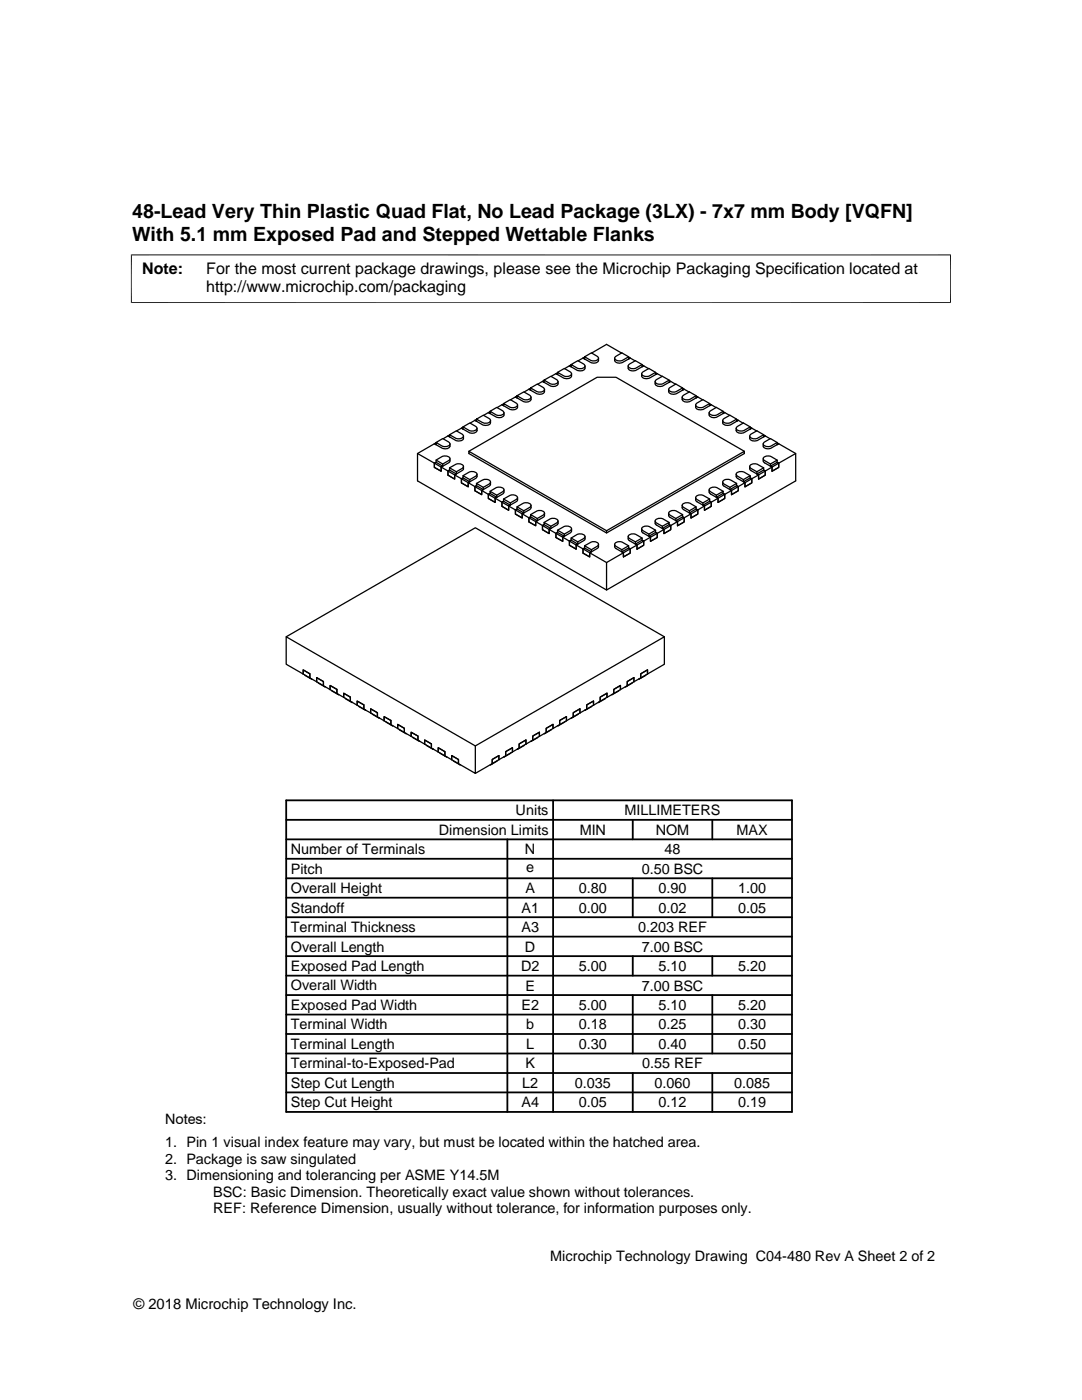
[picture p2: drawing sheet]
<svg xmlns="http://www.w3.org/2000/svg" width="216mm" height="279mm" viewBox="0 0 216 279" stroke-linecap="round" stroke-linejoin="round" font-family="sans-serif">
<g fill="none" stroke="#000" stroke-width=".25">
<path d="M103.2 79l1.1 .7a1.42 1.42 0 0 0 1.6-.2v-.3l-.2-.3-1.2-.7-1.3 .8v.4l-.4-.2 .4-.2M105.9 77.4l1.1 .7a1.37 1.37 0 0 0 1.6-.2v-.3l-.2-.3-1.2-.7-1.3 .8v.5l-.4-.2 .4-.2M106 79.2v.5a1.12 1.12 0 0 1-1.7 .4l-1.5-.9-.9 .6M108.6 75.9l1.1 .6a1.38 1.38 0 0 0 1.6-.1v-.3l-.2-.3-1.2-.7-1.3 .8v.4l-.4-.2 .4-.2M108.6 77.7v.4a1.12 1.12 0 0 1-1.6 .4l-1.5-.8-.9 .5M111.3 74.3l1.1 .7a1.11 1.11 0 0 0 1.6-.5l-.2-.3-1.2-.7-1.3 .8v.4l-.4-.1 .4-.2M111.4 76.2v.4a1.13 1.13 0 0 1-1.7 .4l-1.5-.9-.9 .6M114 72.7l1.1 .7a1.4 1.4 0 0 0 1.6-.2v-.2l-.2-.4-1.2-.6-1.3 .7v.5l-.4-.2 .4-.2M114 74.6v.4a1.13 1.13 0 0 1-1.6 .4l-1.5-.8-.9 .5M116.6 71.2l1.2 .7a1.36 1.36 0 0 0 1.6-.2v-.3l-.3-.3-1.1-.7-1.4 .8v.4l-.3-.1 .3-.2M116.7 73v.5a1.13 1.13 0 0 1-1.6 .4l-1.5-.9-1 .6M119.4 71.5v.4a1.09 1.09 0 0 1-1.6 .4l-1.5-.8-.9 .5"/>
<path d="M122.6 71.5v.4a1.12 1.12 0 0 0 1.7 .4l1.5-.8 .9 .5M124 70.5l-3-1.8-3 1.8M125.3 73a.89 .89 0 0 0 .4 .9 .89 .89 0 0 0 1 .1l1.7-1 1 .6M125.4 71.2l-1.1 .7a1.37 1.37 0 0 1-1.6-.2v-.3l.2-.3 1.2-.7 1.3 .8v.4l.4-.1-.4-.2M128 74.6v.4a1.12 1.12 0 0 0 1.7 .4l1.4-.8 1 .5M128.1 72.7l-1.1 .7a1.35 1.35 0 0 1-1.6-.2v-.2l.2-.4 1.2-.6 1.3 .7v.5l.3-.2-.3-.2M130.7 76.2v.4a1.12 1.12 0 0 0 1.7 .4l1.4-.9 1 .6M130.8 74.3l-1.1 .7a1.37 1.37 0 0 1-1.6-.2l-.1-.3 .3-.3 1.2-.7 1.3 .8v.4l.3-.1-.3-.2M133.4 77.7v.4a1.14 1.14 0 0 0 1.6 .4l1.5-.8 1 .5M133.5 75.9l-1.1 .6a1.12 1.12 0 0 1-1.7-.4l.3-.3 1.2-.7 1.3 .8v.4l.3-.2-.3-.2M136.1 79.2v.5a1.12 1.12 0 0 0 1.7 .4l1.4-.9 1 .6M136.2 77.4l-1.2 .7a1.31 1.31 0 0 1-1.5-.2l-.1-.3 .3-.3 1.2-.7 1.3 .8v.5l.3-.2-.3-.2"/>
<path d="M138.9 79l-1.1 .7a1.45 1.45 0 0 1-1.6-.2l-.1-.3 .3-.3 1.2-.7 1.3 .8v.4l.3-.2-.3-.2M83.3 90.5l3.4 1.9v.9l1.3 .7v-.8l1.4 .8v.8l1.3 .8v-.8l1.4 .7v.9l1.3 .8v-.9l1.4 .8v.8l1.3 .8v-.8l1.4 .8v.8l1.3 .8v-.9l1.4 .8v.8l1.3 .8v-.8l1.3 .8v.8l1.4 .8v-.8l1.3 .7v.9l1.4 .7v-.8l1.3 .8v.8l1.4 .8v-.8l1.3 .7v.9l1.4 .7v-.8l1.3 .8v.8l1.4 .8v-.8l1.3 .7v.9l1.4 .7v-.8l3.3 2M86.7 92.4l.3-.1 1.3 .7-.3 .2zM87 91.8l1.2-.7a1.43 1.43 0 0 1 1.5 .2l.1 .3-.3 .3-1.2 .7M87 88.3l1.2 .7a1.41 1.41 0 0 0 1.5-.2l.1-.3-.3-.3-1.2-.7-1.3 .8v.5l-.3-.2 .3-.2M89.4 94l.3-.2 1.4 .8-.4 .2zM89.7 93.4l1.2-.7a1.35 1.35 0 0 1 1.5 .2l.1 .3-.3 .3-1.1 .6M89.7 86.8l1.2 .6a1.35 1.35 0 0 0 1.5-.2l.1-.2-.3-.4-1.1-.6-1.4 .8v.4l-.3-.2 .3-.2M89.8 91.5l-.2 .8-1.6 .9v.8l-1.3-.7v-.9l.3-.1v-.5l1.3 .8v.4M89.8 88.6v.4a1.11 1.11 0 0 1-1.6 .4l-1.5-.8-3.4 1.9v5.5l37.7 21.8M92.1 95.5l.3-.1 1.3 .7-.3 .2zM92.4 94.9l1.2-.6a1.38 1.38 0 0 1 1.5 .1l.1 .3-.3 .3-1.2 .7"/>
<path d="M92.4 85.2l1.2 .7a1.38 1.38 0 0 0 1.5-.2l.1-.3-.3-.3-1.2-.7-1.3 .8v.4l-.3-.2 .3-.1M92.5 87v.5a1.1 1.1 0 0 1-1.6 .4l-1.5-.9-1 .6M92.5 93.1v.5l-.2 .2-1.6 1v.8l-1.3-.8v-.8l.3-.2v-.4l1.4 .7v.5M93.6 90.1l25.5-14.8h3.8l25.6 14.8M94.8 97.1l.3-.2 1.3 .8-.3 .2zM95.1 96.5l1.1-.7a1.11 1.11 0 0 1 1.7 .5l-.3 .3-1.2 .7M95.1 83.7l1.1 .6a1.13 1.13 0 0 0 1.7-.4l-.3-.4-1.2-.6-1.3 .8v.4l-.3-.2 .3-.2M95.2 94.7l-.2 .7-1.6 .9v.9l-1.3-.8v-.9l.3-.1v-.5l1.3 .8v.4M95.2 85.5v.4a1.13 1.13 0 0 1-1.6 .4l-1.5-.9-1 .6M97.5 98.7l.3-.2 1.3 .8-.3 .1zM97.8 98l1.1-.6a1.43 1.43 0 0 1 1.6 .1l.1 .3-.3 .3-1.2 .7M97.8 82.1l1.1 .7a1.43 1.43 0 0 0 1.6-.2l.1-.3-.3-.3-1.2-.7-1.3 .8v.4l-.3-.2 .3-.2"/>
<path d="M97.9 83.9v.4a1.12 1.12 0 0 1-1.7 .5l-1.4-.9-1 .6M97.9 96.2l-.1 .7-1.7 1v.8l-1.3-.8v-.8l.3-.2v-.4l1.3 .8v.4M100.5 80.5l1.1 .7a1.3 1.3 0 0 0 1.6-.2l.1-.3-.3-.3-1.2-.6-1.3 .7v.5l-.3-.2 .3-.2M100.5 99.6l1.1-.7a1.07 1.07 0 0 1 1.7 .5l-1.5 1M100.6 82.4v.4a1.12 1.12 0 0 1-1.7 .4l-1.4-.9-1 .6M100.6 97.8l-.2 .7-1.6 .9v.9l-1.3-.8v-.8l.3-.2v-.5l1.3 .8v.5M103.3 99.3v.6l-.2 .2-1.6 .9v.8l-1.3-.8v-.8l.3-.2v-.4l1.3 .8v.4M103.3 80.8v.5a1.14 1.14 0 0 1-1.7 .3l-1.4-.8-1 .5M138.8 80.8v.5a1.14 1.14 0 0 0 1.6 .3l1.5-.8 1 .5M138.8 99.3v.5l.2 .3 1.6 .9v.8l1.3-.8v-.8l-.3-.2v-.4l-1.3 .8v.4M141.5 97.8l.1 .6 1.7 1v.9l1.3-.8v-.8l-.3-.2v-.5l-1.4 .8v.5M141.5 82.4v.4a1.13 1.13 0 0 0 1.6 .4l1.5-.9 1 .6"/>
<path d="M141.6 99.6l-1.2-.7a1.09 1.09 0 0 0-1.6 .5l.3 .3 1.2 .7M141.6 80.5l-1.2 .7a1.33 1.33 0 0 1-1.5-.2l-.1-.3 .3-.3 1.2-.6 1.3 .7v.5l.3-.2-.3-.2M142.9 99.3l1.4-.8 .3 .2-1.3 .7zM144.2 96.2v.5l.2 .3 1.6 .9v.8l1.3-.8v-.8l-.3-.2v-.4l-1.4 .8v.4M144.2 83.9v.4a1.12 1.12 0 0 0 1.6 .5l1.5-.9 1 .6M144.3 82.1l-1.2 .7a1.38 1.38 0 0 1-1.5-.2l-.1-.3 .3-.3 1.1-.7 1.4 .8v.4l.3-.2-.3-.2M144.3 98l-1.2-.6a1.38 1.38 0 0 0-1.5 .2l-.1 .2 .3 .3 1.1 .7M145.6 97.7l1.4-.8 .3 .2-1.3 .8zM146.9 85.5v.4a1.12 1.12 0 0 0 1.6 .4l1.5-.9 1 .6M146.9 94.7v.4l.2 .3 1.6 .9v.9l1.3-.8v-.9l-.3-.1v-.5l-1.4 .8v.4M147 96.5l-1.2-.7a1.2 1.2 0 0 0-1.6 .3l.3 .5 1.1 .7M147 83.7l-1.2 .6a1.09 1.09 0 0 1-1.6-.5l.3-.3 1.1-.6 1.4 .8v.4l.3-.2-.3-.2"/>
<path d="M148.3 96.1l1.4-.7 .3 .1-1.3 .8zM149.6 93.1l.1 .7 1.7 1v.8l1.3-.8v-.8l-.3-.2v-.4l-1.4 .7v.5M149.6 87v.5a1.13 1.13 0 0 0 1.6 .4l1.5-.9 1 .6M149.7 85.2l-1.2 .7a1.43 1.43 0 0 1-1.5-.2l-.1-.3 .3-.3 1.1-.7 1.4 .8v.4l.3-.2-.3-.1M149.7 94.9l-1.2-.6a1.43 1.43 0 0 0-1.5 .1l-.1 .3 .3 .3 1.1 .7M151 94.6l1.4-.8 .3 .2-1.3 .8zM151 86l-1.1 .6-.3 .4a1.02 1.02 0 0 0 1.6 .4l1.2-.6M151 86l1.4 .8v.4l.3-.2-.3-.2M152.3 88.6v.4a1.11 1.11 0 0 0 1.6 .4l1.5-.8 3.4 1.9v5.5l-37.8 21.8v-5.5l3.4-2v.8l1.4-.7v-.9l1.3-.7v.8l1.3-.8v-.8l1.4-.8v.8l1.3-.7v-.9l1.4-.7v.8l1.3-.8v-.8l1.4-.8v.8l1.3-.7v-.9M152.3 91.5v.6l.2 .2 1.6 .9v.8l1.3-.7v-.9l-.3-.1v-.5l-1.4 .8v.4M152.4 93.4l-1.2-.7a1.37 1.37 0 0 0-1.5 .2l-.1 .3 .3 .3 1.1 .6M153.7 93l1.4-.7 .3 .1-1.3 .8z"/>
<path d="M155.1 88.3l-1.2 .7a1.36 1.36 0 0 1-1.6-.2v-.3l.3-.3 1.1-.7 1.4 .8v.5l.3-.2-.3-.2M155.1 91.8l-1.2-.7a1.37 1.37 0 0 0-1.6 .2v.3l.3 .3 1.1 .7M158.8 90.5l-3.4 1.9v.9l-1.3 .7v-.8l-1.4 .8v.8l-1.3 .8v-.8l-1.4 .7v.9l-1.3 .8v-.9l-1.4 .8v.8l-1.3 .8v-.8l-1.4 .8v.8l-1.3 .8v-.9l-1.4 .8v.8l-1.3 .8v-.8l-1.4 .8v.8l-1.3 .8v-.8l-1.4 .7M100.2 100.2l.3-.2 1.3 .8-.3 .2zM102.8 101.8l.4-.2 1.3 .8-.3 .2zM103.2 101.2l1.1-.7a1.41 1.41 0 0 1 1.6 .2l.1 .2-.3 .4-1.2 .6M105.5 103.3l.4-.2 1.3 .8-.3 .2zM105.9 102.7l1.1-.7a1.35 1.35 0 0 1 1.6 .2v.3l-.2 .3-1.2 .7M106 100.9l-.2 .7-1.6 1v.8l-1.4-.8v-.8l.4-.2v-.4l1.3 .7v.5M108.2 104.9l.4-.2 1.3 .8-.3 .2zM108.6 104.3l1.1-.7a1.38 1.38 0 0 1 1.6 .2v.3l-.2 .3-1.2 .6M108.6 102.4l-.1 .8-1.6 .9v.8l-1.4-.7v-.9l.4-.2v-.4l1.3 .8v.4"/>
<path d="M110.9 106.4l.4-.1 1.3 .7-.3 .2zM111.3 105.8l1.1-.6a1.34 1.34 0 0 1 1.6 .1v.3l-.2 .3-1.2 .7M111.4 104l-.2 .7-1.6 1v.8l-1.4-.8v-.8l.4-.2v-.4l1.3 .7v.5M113.6 108l.4-.2 1.3 .8-.3 .2zM114 107.4l1.1-.7a1.4 1.4 0 0 1 1.6 .2v.3l-.2 .3-1.2 .6M114 105.5v.6l-.1 .2-1.6 .9v.8l-1.4-.7v-.9l.4-.1v-.5l1.3 .8v.4M116.3 109.5l.3-.1 1.4 .7-.3 .2zM116.6 108.9l1.2-.6a1.09 1.09 0 0 1 1.6 .4l-1.4 1M116.7 107.1l-.1 .7-1.6 1v.8l-1.4-.8v-.8l.4-.2v-.4l1.3 .7v.5M119.4 108.6v.6l-.1 .2-1.6 .9v.8l-1.4-.7v-.9l.3-.1v-.5l1.4 .8v.4M121 105.9l-27.4-15.8v.4l27.4 15.9 27.5-15.9v-.4l-27.5 15.8v.5M122.6 108.6l.1 .6 .1 .2 1.6 .9v.8l1.4-.7v-.9l-.4-.1v-.5l-1.3 .8v.4"/>
<path d="M124.1 110.1l1.3-.7 .4 .1-1.4 .8zM125.3 107.1l.1 .7 1.7 1v.8l1.3-.8v-.8l-.3-.2v-.4l-1.3 .7v.5M125.4 108.9l-1.1-.6a1.1 1.1 0 0 0-1.6 .4l.2 .3 1.2 .7M126.8 108.6l1.3-.8 .3 .2-1.3 .8zM128 105.5v.6l.2 .2 1.6 .9v.8l1.3-.7v-.9l-.3-.1v-.5l-1.3 .8v.4M128.1 107.4l-1.1-.7a1.35 1.35 0 0 0-1.6 .2v.3l.2 .3 1.2 .6M129.5 107l1.3-.7 .3 .1-1.3 .8zM130.7 104l.1 .7 1.7 1v.8l1.3-.8v-.8l-.3-.2v-.4l-1.3 .7v.5M130.8 105.8l-1.1-.6a1.36 1.36 0 0 0-1.6 .1l-.1 .3 .3 .3 1.2 .7M132.2 105.5l1.3-.8 .3 .2-1.3 .8zM133.4 102.4v.5l.2 .3 1.6 .9v.8l1.3-.7v-.9l-.3-.2v-.4l-1.3 .8v.4M133.5 104.3l-1.1-.7a1.39 1.39 0 0 0-1.6 .2l-.1 .3 .3 .3 1.2 .6"/>
<path d="M134.9 103.9l1.3-.8 .3 .2-1.3 .8zM136.1 100.9v.5l.2 .2 1.6 1v.8l1.3-.8v-.8l-.3-.2v-.4l-1.3 .7v.5M136.2 102.7l-1.2-.7a1.3 1.3 0 0 0-1.5 .2l-.1 .3 .3 .3 1.2 .7M137.6 102.4l1.3-.8 .3 .2-1.3 .8zM138.9 101.2l-1.1-.7a1.44 1.44 0 0 0-1.6 .2l-.1 .2 .3 .4 1.2 .6M140.3 100.8l1.3-.8 .3 .2-1.3 .8zM57.1 127.1l37.7-21.8 37.8 21.8M60.5 134.5v-.8l1.3 .8v.8M60.5 134.5l1.3 .8M60.5 134.5l-3.4-1.9v-5.5l37.7 21.8v5.4l-3.3-1.9M60.8 134.7l1.4 .8M61.8 135.3l1.4 .8"/>
<path d="M62.2 135.5h.1M63.2 136.1v-.9l1.3 .8v.8M63.2 136.1l1.3 .7M63.5 136.2l1.4 .8M64.5 136.8l1.4 .8M64.9 137.1h.1M65.9 137.6v-.8l1.3 .8v.8M65.9 137.6l1.3 .8M66.2 137.8l1.3 .8M67.2 138.4l1.4 .8M67.6 138.6h-.1M68.6 139.2v-.9l1.3 .8v.9"/>
<path d="M68.6 139.2l1.3 .8M68.9 139.4l1.3 .7M69.9 140l1.4 .7M119.8 140l-1.4 .7M120.8 139.4l-1.4 .7M121.1 139.2v-.9l-1.3 .8v.9M121.1 139.2l-1.3 .8M122.1 138.6h.1M122.5 138.4l-1.4 .8M123.5 137.8l-1.4 .8M123.8 137.6v-.8l-1.3 .8v.8M123.8 137.6l-1.3 .8"/>
<path d="M124.8 137.1h.1M125.2 136.8l-1.4 .8M126.2 136.2l-1.4 .8M126.5 136.1v-.9l-1.3 .8v.8M126.5 136.1l-1.3 .7M127.5 135.5h.1M127.8 135.3l-1.3 .8M128.9 134.7l-1.4 .8M129.2 134.5v-.8l-1.4 .8v.8M129.2 134.5l-1.4 .8M129.2 134.5l3.4-1.9v-5.5l-37.8 21.8M70.3 140.2h-.1"/>
<path d="M71.3 140.7v-.8l1.3 .8v.8M71.3 140.7l1.3 .8M71.6 140.9l1.3 .8M72.6 141.5l1.4 .8M73 141.7l-.1 .1M74 142.3v-.8l1.3 .7v.9M74 142.3l1.3 .8M74.3 142.5l1.3 .8M75.3 143.1l1.3 .7M75.7 143.3h-.1M76.6 143.8l1.4 .8M76.6 143.8v-.8l1.4 .8v.8"/>
<path d="M77 144l1.3 .8M78 144.6l1.4 .8M78.4 144.8l-.1 .1M79.4 145.4v-.8l1.3 .8v.8M79.4 145.4l1.3 .8M79.7 145.6l1.3 .8M80.7 146.2l1.3 .8M81.1 146.4h-.1M82 147v-.9l1.4 .8v.8M82 147l1.4 .7M82.4 147.1l1.3 .8M83.4 147.7l1.3 .8"/>
<path d="M83.8 148h-.1M84.7 148.5l2.7 1.6M84.7 147.7v.8v-.8l1.4 .8v.8v-.8zM85.1 148.7l1.3 .8M86.5 149.5h-.1M87.4 150.1v-.9l1.4 .8v.8M87.4 150.1l1.4 .7M87.8 150.2l1.3 .8M88.8 150.8l2.7 1.6M89.2 151.1h-.1M90.1 150.8v.8v-.8l1.4 .8v.8v-.8zM90.4 151.8l1.4 .8"/>
<path d="M91.8 152.6v.1M97.8 152.6l.1 .1M98.2 152.4l-3.4 1.9M99.2 151.8l-1.3 .8M99.5 151.6v-.8l-1.3 .8v.8M99.5 151.6l-1.3 .8M100.5 151.1h.1M100.9 150.8l-1.4 .8M101.9 150.2l-1.3 .8M102.3 150.1v-.9l-1.4 .8v.8M102.3 150.1l-1.4 .7M103.2 149.5h.1"/>
<path d="M103.6 148.5l1.3-.8v.8v-.8l-1.3 .8v.8zM103.6 149.3l-1.3 .8M104.6 148.7l-1.3 .8M105.9 148h.1M106.3 147.7l-2.7 1.6M107.3 147.1l-1.3 .8M107.6 147v-.9l-1.3 .8v.8M107.6 147l-1.3 .7M108.6 146.4h.1M109 145.4l1.3-.8v.8v-.8l-1.3 .8v.8zM110 145.6l-1.3 .8M110.3 145.4l-2.7 1.6"/>
<path d="M111.3 144.8l.1 .1M111.7 144.6l-1.4 .8M112.7 144l-1.3 .8M113 143.8v-.8l-1.3 .8v.8M113 143.8l-1.3 .8M114 143.3h.1M114.4 143.1l-1.4 .7M115.4 142.5l-1.4 .8M115.7 142.3v-.8l-1.3 .7v.9M115.7 142.3l-1.3 .8M116.7 141.7l.1 .1M117.1 141.5l-1.4 .8"/>
<path d="M118.1 140.9l-1.3 .8M118.4 140.7v-.8l-1.3 .8v.8M118.4 140.7l-1.3 .8M119.4 140.2h.1"/>
</g>
<path d="M26.1 50.9h163.7M26.2 50.8v9.7M189.7 50.8v9.7M26.1 60.4h163.7" fill="none" stroke="#000" stroke-width=".2"/>
<g fill="none" stroke="#000" stroke-width=".36">
<path d="M57.1 159.7h100.9v62.2h-100.9zM110.4 159.7v62.2M57.1 179.2h100.9M57.1 175.3h100.9M57.1 171.4h100.9M57.1 167.5h100.9M57.1 163.6h100.9M101.2 167.5v54.4M126.3 163.6v3.9M126.3 175.3v7.7M142.1 163.6v3.9M142.1 175.3v7.7"/>
<path d="M57.1 190.8h100.9M57.1 186.9h100.9M57.1 183h100.9M57.1 198.6h100.9M57.1 194.7h100.9M126.3 190.8v3.9M126.3 198.6v11.6M142.1 190.8v3.9M142.1 198.6v11.6M57.1 214.1h100.9M57.1 202.5h100.9M57.1 218h100.9"/>
<path d="M57.1 206.4h100.9M57.1 210.2h100.9M126.3 214.1v7.8M142.1 214.1v7.8"/>
</g>
<g font-size="3.9">
<text x="26.4" y="43.5">48-Lead Very Thin Plastic Quad Flat, No Lead Package (3LX) - 7x7 mm Body [VQFN]</text>
<text x="26.4" y="48">With 5.1 mm Exposed Pad and Stepped Wettable Flanks</text>
</g>
<g font-size="3.2">
<text x="28.4" y="54.6">Note:</text>
<text x="41.1" y="58.3">http://www.microchip.com/packaging</text>
<text x="41.1" y="54.6">For the most current package drawings, please see the Microchip Packaging Specification located at</text>
</g>
<g font-size="2.9">
<text x="87.6" y="166.6">Dimension Limits</text>
<text x="102.9" y="162.7">Units</text>
<text x="115.7" y="166.6">MIN</text>
<text x="124.6" y="162.7">MILLIMETERS</text>
<text x="130.8" y="166.6">NOM</text>
<text x="147" y="166.6">MAX</text>
<text x="58" y="170.5">Number of Terminals</text>
<text x="104.8" y="170.5">N</text>
<text x="132.6" y="170.5">48</text>
<text x="58" y="178.2">Overall Height</text>
<text x="58" y="174.4">Pitch</text>
<text x="104.8" y="178.2">A</text>
<text x="105" y="174.1">e</text>
<text x="115.5" y="178.2">0.80</text>
<text x="128" y="174.4">0.50 BSC</text>
<text x="131.4" y="178.2">0.90</text>
<text x="147.3" y="178.2">1.00</text>
<text x="58" y="182.1">Standoff</text>
<text x="104.1" y="182.1">A1</text>
<text x="115.5" y="182.1">0.00</text>
<text x="131.4" y="182.1">0.02</text>
<text x="147.3" y="182.1">0.05</text>
<text x="58" y="186">Terminal Thickness</text>
<text x="58" y="189.9">Overall Length</text>
<text x="104.1" y="186">A3</text>
<text x="104.8" y="189.9">D</text>
<text x="127.3" y="186">0.203 REF</text>
<text x="128" y="189.9">7.00 BSC</text>
<text x="58" y="197.7">Overall Width</text>
<text x="58" y="193.8">Exposed Pad Length</text>
<text x="104" y="193.8">D2</text>
<text x="104.8" y="197.7">E</text>
<text x="115.5" y="193.8">5.00</text>
<text x="128" y="197.7">7.00 BSC</text>
<text x="131.4" y="193.8">5.10</text>
<text x="147.3" y="193.8">5.20</text>
<text x="58" y="201.6">Exposed Pad Width</text>
<text x="104" y="201.6">E2</text>
<text x="115.5" y="201.6">5.00</text>
<text x="131.4" y="201.6">5.10</text>
<text x="147.3" y="201.6">5.20</text>
<text x="58" y="205.4">Terminal Width</text>
<text x="58" y="209.3">Terminal Length</text>
<text x="105" y="209.3">L</text>
<text x="105" y="205.4">b</text>
<text x="115.5" y="209.3">0.30</text>
<text x="115.5" y="205.4">0.18</text>
<text x="131.4" y="209.3">0.40</text>
<text x="131.4" y="205.4">0.25</text>
<text x="147.3" y="209.3">0.50</text>
<text x="147.3" y="205.4">0.30</text>
<text x="58" y="213.2">Terminal-to-Exposed-Pad</text>
<text x="104.8" y="213.2">K</text>
<text x="128.1" y="213.2">0.55 REF</text>
<text x="58" y="217.1">Step Cut Length</text>
<text x="58" y="221">Step Cut Height</text>
<text x="104.1" y="221">A4</text>
<text x="104.2" y="217.1">L2</text>
<text x="114.7" y="217.1">0.035</text>
<text x="115.5" y="221">0.05</text>
<text x="130.6" y="217.1">0.060</text>
<text x="131.4" y="221">0.12</text>
<text x="146.5" y="217.1">0.085</text>
<text x="147.3" y="221">0.19</text>
<text x="32.9" y="224.3">Notes:</text>
<text x="32.9" y="228.9">1. Pin 1 visual index feature may vary, but must be located within the hatched area.</text>
<text x="32.9" y="232.2">2. Package is saw singulated</text>
<text x="32.9" y="235.5">3. Dimensioning and tolerancing per ASME Y14.5M</text>
<text x="42.5" y="238.8">BSC: Basic Dimension. Theoretically exact value shown without tolerances.</text>
<text x="42.5" y="242.2">REF: Reference Dimension, usually without tolerance, for information purposes only.</text>
<text x="109.8" y="251.7">Microchip Technology Drawing C04-480 Rev A Sheet 2 of 2</text>
<text x="26.6" y="261.3">© 2018 Microchip Technology Inc.</text>
</g>
</svg>
